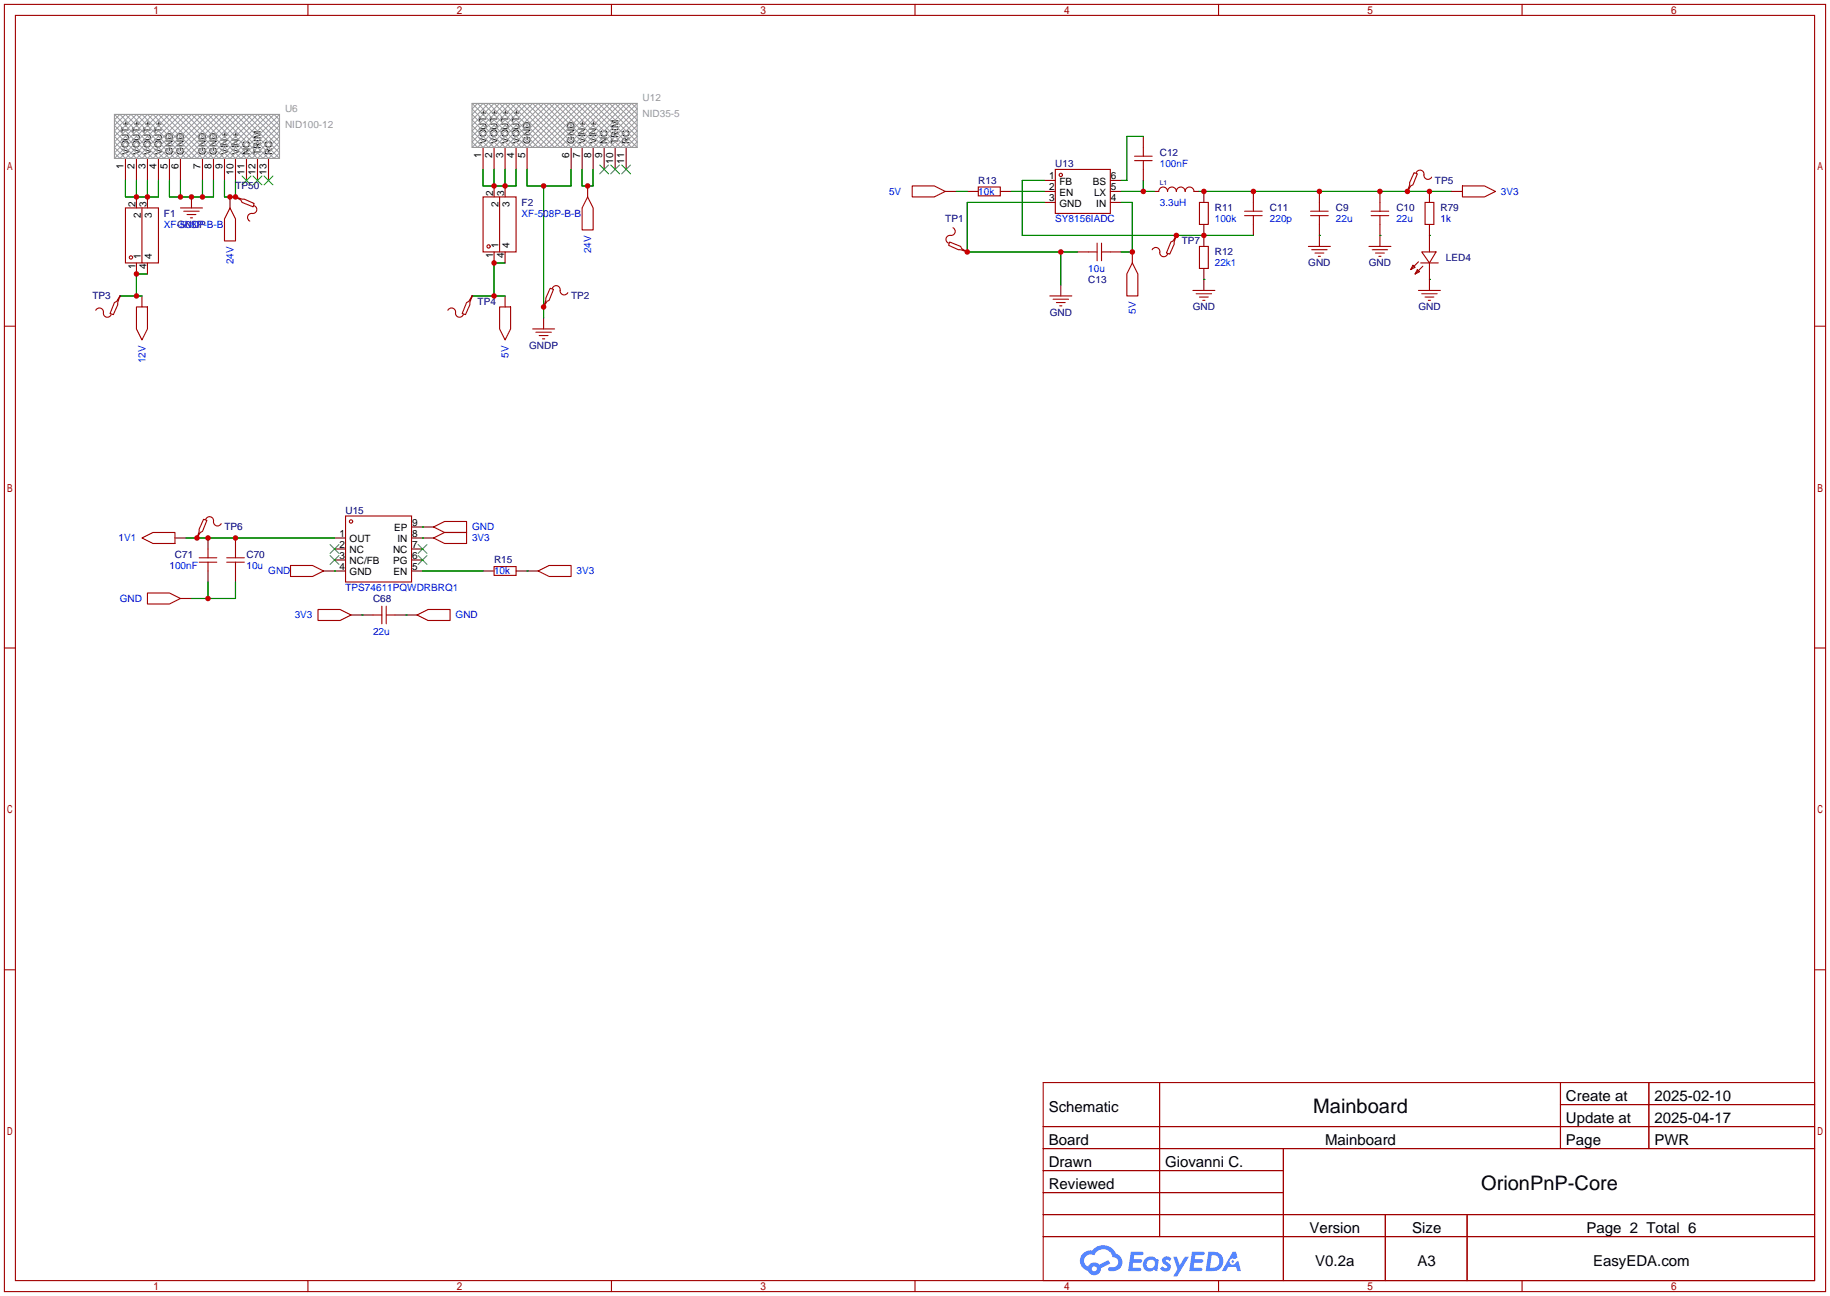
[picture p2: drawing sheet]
<svg xmlns="http://www.w3.org/2000/svg" width="422mm" height="299mm" viewBox="0 0 422 299" stroke-linecap="round" stroke-linejoin="round" font-family="sans-serif">
<g fill="none" stroke="#a10000" stroke-width=".25">
<path d="M1 1h420.4v297.2h-420.4zM3.6 3.6h415.2v292.1h-415.2zM71.1 1v2.6M141.1 1v2.6M211.2 1v2.6M281.3 1v2.6M351.3 1v2.6M1 75.3h2.6M418.8 75.3h2.6M1 149.6h2.6M418.8 149.6h2.6M1 223.9h2.6"/>
<path d="M418.8 223.9h2.6M240.8 249.9h178v45.8h-178zM267.7 249.9v35.6M360.2 249.9v15.3M360.2 255h58.6M380.6 249.9v15.3M240.8 260.1h178M240.8 265.2h178M240.8 270.3h55.4M240.8 275.3h55.4M296.2 265.2v30.5M71.1 295.7v2.5"/>
<path d="M141.1 295.7v2.5M211.2 295.7v2.5M240.8 280.4h178M240.8 285.5h178M281.3 295.7v2.5M319.8 280.4v15.3M338.6 280.4v15.3M351.3 295.7v2.5"/>
</g>
<g fill="#5487ff">
<path d="M268.5 290.3a1.3 1.3 0 0 1 1.9 .3l-.4 .6a.54 .54 0 0 0-1-.2l.2 .2a1.28 1.28 0 0 1 .8 2 1.53 1.53 0 0 1-2.2-.3l.5-.6 .8 .5a.31 .31 0 0 0 .3-.3 .31 .31 0 0 0-.2-.3 1.12 1.12 0 0 1-.7-1.9z"/>
<path d="M270.8 290.2h.8l.7 1.9 1.2-1.9h.9l-2.7 4.5h-.9l1-1.7z"/>
<path d="M261 289h2.3a.46 .46 0 0 1 .5 .1 .46 .46 0 0 1 .1 .5l-.3 .2h-1.8l-.1 .9h1.6a.4 .4 0 0 1 .3 .4 .4 .4 0 0 1-.4 .4h-1.6l-.2 1.2h1.4a.46 .46 0 0 1 .5 .1 .46 .46 0 0 1 .1 .5l-.4 .2h-2.6z"/>
<path d="M275.1 289h2.3a.47 .47 0 0 1 .5 .1 .47 .47 0 0 1 .1 .5l-.3 .2h-1.8l-.1 .9h1.6a.4 .4 0 0 1 .4 .4 .4 .4 0 0 1-.5 .4h-1.6l-.2 1.2h1.4a.46 .46 0 0 1 .5 .1 .46 .46 0 0 1 .1 .5l-.4 .2h-2.6z"/>
<path d="M284.5 289h.8l.3 1.3-.6 .4a.75 .75 0 0 0-1.1 .3 .75 .75 0 0 0 .5 1 .75 .75 0 0 0 .9-.6l.5-.3 .6 2.4h-.8l-.3-1h-1.8l-.5 1h-1z"/>
<path d="M278.9 289l-.6 4.5h1.4a2.27 2.27 0 0 0 2.7-2.3 2.27 2.27 0 0 0-2.7-2.2zM279.7 289.8a1.5 1.5 0 0 1 1.8 1.5 1.5 1.5 0 0 1-1.9 1.4h-.3z"/>
<path d="M264.4 290.6a1.6 1.6 0 0 0-.4 2.3 1.6 1.6 0 0 0 2.3 .2l.8 .4 .3-2.5-.1-.3h-.5a1.58 1.58 0 0 0-2.4-.1zM265 291.1a.99 .99 0 0 1 1.6 .6 .99 .99 0 0 1-1.3 1.1 .98 .98 0 0 1-.3-1.7z"/>
<path d="M250 289.4a2.37 2.37 0 0 0 1.1 4 1.54 1.54 0 0 0 1.8 1 1.54 1.54 0 0 0 1.2-1.6l2.2-1.1-.5-.8-2.1 1.1a1.57 1.57 0 0 0-2.6 .4 1.5 1.5 0 0 1-.7-2.1 1.5 1.5 0 0 1 2.2-.5 2.23 2.23 0 0 1 2.3-1.4 2.23 2.23 0 0 1 1.9 1.8 1.16 1.16 0 0 1 1.3 1.1 1.16 1.16 0 0 1-1.1 1.3h-.7a.47 .47 0 0 0-.5 .3 .47 .47 0 0 0 .4 .6 2.14 2.14 0 0 0 2.7-1.4 2.14 2.14 0 0 0-1.3-2.7 3.2 3.2 0 0 0-5.5-.7l-1.1 .1zM252 292.9a.6 .6 0 0 1 1.2 0 .6 .6 0 0 1-1.2 0z"/>
<circle cx="284.6" cy="291.3" r=".28"/>
</g>
<g fill="none" stroke="#870000" stroke-width=".25">
<path d="M29 36.6v5.1M31.5 36.6v5.1M34 36.6v5.1M36.6 36.6v5.1M39.1 36.6v5.1M41.7 36.6v5.1M46.7 36.6v5.1M49.3 36.6v5.1M51.8 36.6v5.1M54.4 36.6v5.1M56.9 36.6v5.1M59.4 36.6v5.1"/>
<path d="M62 36.6v5.1M111.5 34v5.1M114 34v5.1M116.6 34v5.1M119.1 34v5.1M121.7 34v5.1M131.8 34v5.1M134.4 34v5.1M136.9 34v5.1M139.4 34v5.1M142 34v5.1M144.5 34v5.1"/>
<path d="M263.9 31.5v2.5M263.9 39.1v2.6M31.5 45.5v2.5M34 45.5v2.5M44.2 45.5v2.5M53.1 45.5v2.5M54.4 45.5h.2M114 42.9v2.6M114 58.2v2.5M116.6 42.9v2.6M116.6 58.2v2.5M135.6 42.9v2.6"/>
<path d="M218.2 44.2h2.5M223 58.2h.3M223.3 44.2h2.5M230.9 44.2h2.5M241 41.7h2.6M241 44.2h2.6M241 46.7h2.6M248.7 58.2h2.5M256.3 41.7h2.5M256.3 44.2h2.5M256.3 46.7h2.5M256.3 58.2h2.5"/>
<path d="M261.4 58.2v2.5M266.4 44.2h1.1M271.5 54.4v.2M275.6 44.2h1M277.9 44.2v2.5M277.9 51.8v5.1M289.3 44.2v2.5M289.3 51.8v2.6M304.5 44.2v2.5M304.5 51.8v5.1M318.5 44.2v2.5M318.5 51.8v5.1"/>
<path d="M324.9 43.9v.3M329.9 44.2v2.5M329.9 51.8v6.4M335 44.2h2.6M27.7 68.3v.3M31.5 60.7v2.5M32.8 68.3v2.6M34 60.7v2.5M109 68.3v.3M116.6 68.3v2.6M125.5 70.6v.3M125.5 73.4v2.5"/>
<path d="M244.9 65.8v2.5M277.9 62v5.1M329.9 60.7v6.4M40.4 124.2h2.5M41.7 138.2h2.5M45.5 124v.2M48 124.2v2.5M48 131.8v2.6M54.4 124.2v2.5M54.4 131.8v2.6M74.7 131.8h5.1M77.2 124.2h2.6"/>
<path d="M77.2 126.7h2.6M77.2 129.3h2.6M95 121.7h5.1M95 124.2h5.1M95 126.7h2.5M95 129.3h2.5M95 131.8h2.5M111.5 131.8h2.5M119.1 131.8h5.1M81 142h5.1M91.2 142h5.1"/>
</g>
<g fill="none" stroke="#3c3" stroke-width=".25">
<path d="M138.4 38.1l2.1 2M140.5 38.1l-2.1 2M141 38.1l2 2M143 38.1l-2 2M143.5 38.1l2 2M145.5 38.1l-2 2M55.9 40.6l2 2.1M57.9 40.6l-2 2.1M58.4 40.6l2.1 2.1M60.5 40.6l-2.1 2.1M61 40.6l2 2.1M63 40.6l-2 2.1"/>
<path d="M76.2 128.3l2 2M76.2 125.7l2 2.1M78.2 128.3l-2 2M78.2 125.7l-2 2.1M96.5 125.7l2.1 2.1M96.5 128.3l2.1 2M98.6 125.7l-2.1 2.1M98.6 128.3l-2.1 2"/>
</g>
<path d="M26.4 26.4l10.2 10.2 10.1-10.2 10.2 10.2 7.6-7.6-2.5-2.6-10.2 10.2-10.1-10.2-10.2 10.2-5.1-5.1 5.1-5.1 10.2 10.2 10.1-10.2 10.2 10.2 2.5-2.6-7.6-7.6-10.2 10.2-10.1-10.2-10.2 10.2M27.7 26.4l-1.3 1.3 8.9 8.9 10.2-10.2 10.1 10.2 8.9-8.9-1.3-1.3-10.1 10.2-10.2-10.2-10.1 10.2-6.4-6.4 3.8-3.8 10.2 10.2 10.1-10.2 10.2 10.2 3.8-3.8-6.3-6.4-10.2 10.2-10.2-10.2-10.1 10.2-1.3-1.3 8.9-8.9 10.2 10.2 10.1-10.2 8.9 8.9-1.3 1.3-10.1-10.2-10.2 10.2-10.1-10.2-6.4 6.4 3.8 3.8 10.2-10.2 10.1 10.2 10.2-10.2 3.8 3.8-6.3 6.4-10.2-10.2-10.2 10.2zM64.5 26.4l-10.1 10.2-10.2-10.2-10.2 10.2-7.6-7.6 2.6-2.6 10.1 10.2 10.2-10.2 10.1 10.2 5.1-5.1-5.1-5.1-10.1 10.2-10.2-10.2-10.1 10.2-2.6-2.6 7.6-7.6 10.2 10.2 10.2-10.2 10.1 10.2M109 25.1l8.9 8.9 10.1-10.1 10.2 10.1 8.9-8.9-1.3-1.2-10.2 10.1-10.1-10.1-10.2 10.1-6.3-6.3 3.8-3.8 10.1 10.1 10.2-10.1 10.2 10.1 3.8-3.8-6.4-6.3-10.1 10.1-10.2-10.1-10.2 10.1-1.2-1.2 8.9-8.9 10.1 10.1 10.2-10.1 8.9 8.9-1.3 1.2-10.2-10.1-10.1 10.1-10.2-10.1-6.3 6.3 3.8 3.8 10.1-10.1 10.2 10.1 10.2-10.1 3.8 3.8-6.4 6.3-10.1-10.1-10.2 10.1-10.2-10.1zM109 23.9l10.1 10.1 10.2-10.1 10.1 10.1 7.7-7.6-2.6-2.5-10.1 10.1-10.2-10.1-10.2 10.1-5-5 5-5.1 10.2 10.1 10.2-10.1 10.1 10.1 2.6-2.5-7.7-7.6-10.1 10.1-10.2-10.1-10.1 10.1M147.1 23.9l-10.2 10.1-10.2-10.1-10.1 10.1-7.6-7.6 2.5-2.5 10.2 10.1 10.1-10.1 10.2 10.1 5.1-5-5.1-5.1-10.2 10.1-10.1-10.1-10.2 10.1-2.5-2.5 7.6-7.6 10.1 10.1 10.2-10.1 10.2 10.1" fill="none" stroke="#999" stroke-width=".23"/>
<path d="M26.4 26.4h38.1v10.2h-38.1zM109 23.9h38.1v10.1h-38.1z" fill="none" stroke="#999" stroke-width=".25"/>
<g fill="none" stroke="#a10000" stroke-width=".25">
<path d="M243.6 39.1h12.7v10.2h-12.7zM261.9 36.1h4M261.9 37.1h4M263.9 34v2.1M263.9 37.1v2M326.4 39.9l.8 .2-1.1 2.6-.5 .2-.7 1.3 .5-1.5v-.5zM326.9 39.9a.93 .93 0 0 1 1.1-.6 .93 .93 0 0 1 .7 1.1 .94 .94 0 0 0 .7 1 .94 .94 0 0 0 1.1-.5M29 48h7.6v12.7h-7.6zM32.8 48v12.7M41.7 48h5M42.4 48.8h3.6M43.2 49.5h2"/>
<path d="M43.9 50.3h.5M53.1 48l1.3 2.5v5.1h-2.6v-5.1zM54.4 45.5l1.5 .5h.5l2.3 1-.3 .8-2.5-1.1-.3-.5zM58.7 47.5a.93 .93 0 0 1 .5 1.1 .93 .93 0 0 1-1 .7 .94 .94 0 0 0-1 .7 .94 .94 0 0 0 .5 1.1M111.5 45.5h7.6v12.7h-7.6zM115.3 45.5v12.7M135.6 45.5l1.3 2.5v5.1h-2.5v-5.1zM210.6 42.9h5l2.6 1.3-2.6 1.3h-5zM219.2 55.9l2.5 1 .3 .5 1.3 .8-1.6-.5h-.5l-2.3-1.1zM220 52.6a.98 .98 0 0 1 .4 1.3 .98 .98 0 0 1-1.3 .5 .93 .93 0 0 0-.7 .8 .93 .93 0 0 0 .5 .9M225.8 43.2h5.1v2h-5.1zM251.2 58.2h2"/>
<path d="M253.2 56.1v4.1M254.3 56.1v4.1M254.3 58.2h2M265.9 57.7a.98 .98 0 0 1 1.3-.5 .98 .98 0 0 1 .5 1.3 .93 .93 0 0 0 .8 .8 .93 .93 0 0 0 1-.6M267.5 44.2a1.02 1.02 0 0 1 1-1 1.02 1.02 0 0 1 1 1 1.02 1.02 0 0 1 1-1 1.02 1.02 0 0 1 1 1 1.02 1.02 0 0 1 1-1 1.02 1.02 0 0 1 1.1 1 1.02 1.02 0 0 1 1-1 1.02 1.02 0 0 1 1 1M271.5 54.4l-.5 1.5v.5l-1 2.3-.8-.3 1.1-2.5 .5-.3zM276.9 46.7h2v5.1h-2zM276.9 56.9h2v5.1h-2zM287.3 48.8h4M287.3 49.8h4M289.3 46.7v2.1M289.3 49.8v2"/>
<path d="M302 56.9h5.1M302.5 48.8h4.1M302.5 49.8h4.1M302.8 57.7h3.5M303.5 58.4h2.1M304.3 59.2h.5M304.5 46.7v2.1M304.5 49.8v2M316 56.9h5.1M316.5 48.8h4M316.5 49.8h4M316.7 57.7h3.6"/>
<path d="M317.5 58.4h2M318.3 59.2h.5M318.5 46.7v2.1M318.5 49.8v2M328.2 58.2h3.3l-1.6 2.5zM328.9 46.7h2.1v5.1h-2.1zM337.6 42.9h5l2.6 1.3-2.6 1.3h-5zM22.1 71.6a.98 .98 0 0 1 1.3-.4 .98 .98 0 0 1 .5 1.3 .93 .93 0 0 0 .8 .7 .93 .93 0 0 0 1-.6M27.7 68.3l-.5 1.6v.5l-1 2.2-.8-.2 1-2.5 .5-.3zM31.5 70.9h2.5v5l-1.2 2.6-1.3-2.6zM103.4 71.6a.98 .98 0 0 1 1.3-.4 .98 .98 0 0 1 .5 1.3 .93 .93 0 0 0 .8 .7 .93 .93 0 0 0 .9-.6M109 68.3l-.5 1.6v.5l-1.1 2.2-.7-.2 1-2.5 .5-.3z"/>
<path d="M115.3 70.9h2.6v5l-1.3 2.6-1.3-2.6zM122.9 75.9h5.1M123.7 76.7h3.6M124.5 77.5h2M125.2 78.2h.5M127 66.5l.8 .3-1.1 2.5-.5 .3-.7 1.3 .5-1.6v-.5zM127.5 66.5a.93 .93 0 0 1 1.1-.5 .93 .93 0 0 1 .7 1.1 .94 .94 0 0 0 .7 1 .94 .94 0 0 0 1.1-.5M242.3 68.3h5.1M243.1 69.1h3.5M243.8 69.9h2.1M244.6 70.6h.5M261.4 60.7l1.2 2.5v5.1h-2.5v-5.1z"/>
<path d="M275.3 67.1h5.1M276.1 67.8h3.6M276.9 68.6h2M277.6 69.3h.5M326.1 61.2l.5 .5-1 .5zM327.2 62.2l.5 .5-1.1 .5zM327.4 67.1h5.1M327.4 60.5l-1.8 1.7M327.9 60.7h4.1M328.2 67.8h3.5M328.4 61.5l-1.8 1.7M328.9 68.6h2.1"/>
<path d="M329.7 69.3h.5M47 119.9l.8 .2-1.1 2.6-.5 .2-.7 1.3 .5-1.5v-.5zM47.5 119.9a.93 .93 0 0 1 1.1-.6 .93 .93 0 0 1 .7 1.1 .94 .94 0 0 0 .7 1 .94 .94 0 0 0 1.1-.5M79.8 119.1h15.2v15.3h-15.2zM32.8 124.2l2.5-1.3h5.1v2.6h-5.1zM34 136.9h5.1l2.6 1.3-2.6 1.2h-5.1zM46 128.8h4M46 129.8h4M48 126.7v2.1M48 129.8v2M52.3 128.8h4.1M52.3 129.8h4.1"/>
<path d="M54.4 126.7v2.1M54.4 129.8v2M67.1 130.6h5l2.6 1.2-2.6 1.3h-5zM88.1 140v4M89.2 140v4M100.1 121.7l2.5-1.3h5.1v2.5h-5.1zM100.1 124.2l2.5-1.3h5.1v2.6h-5.1zM114 130.8h5.1v2h-5.1zM124.2 131.8l2.5-1.2h5.1v2.5h-5.1zM73.4 140.7h5.1l2.5 1.3-2.5 1.3h-5.1zM86.1 142h2M89.2 142h2"/>
<path d="M96.3 142l2.5-1.3h5.1v2.6h-5.1z"/>
<circle cx="30.2" cy="59.4" r=".38"/>
<circle cx="112.8" cy="56.9" r=".38"/>
<circle cx="244.9" cy="40.4" r=".38"/>
<circle cx="81" cy="120.4" r=".38"/>
</g>
<g fill="none" stroke="#008700" stroke-width=".25">
<path d="M111.5 39.1v3.8h7.6v-3.8M114 39.1v3.8M116.6 39.1v3.8M121.7 39.1v3.8h10.1v-3.8M134.4 39.1v3.8h2.5v-3.8M263.9 31.5h-3.8v10.2h-1.3M29 41.7v3.8h7.6v-3.8M31.5 41.7v3.8M34 41.7v3.8M39.1 41.7v3.8h10.2v-3.8M41.7 41.7v3.8M46.7 41.7v3.8"/>
<path d="M51.8 41.7v3.8h2.6v-3.8M125.5 42.9v30.5M220.7 44.2h2.6M233.4 44.2h7.6M241 41.7h-5v12.7h53.3M241 46.7h-17.7v11.5h25.4M244.9 58.2v7.6M258.8 44.2h7.6M258.8 46.7h2.6v11.5h-2.6M263.9 41.7v2.5M276.6 44.2h58.4M304.5 54.4h.1"/>
<path d="M318.5 54.4h.1M329.9 54.4h.1M27.7 68.3h5.1M34 63.2h-2.5v5.1M109 68.3h7.6M116.6 60.7h-2.6v7.6M277.9 64.5h.1M329.9 64.5h.1M42.9 124.2h34.3M48 134.4v3.8M54.4 134.4v3.8h-10.2M77.2 131.8h.1"/>
<path d="M97.5 121.7h.1M97.5 124.2h.1M97.5 131.8h14M121.7 131.8h.1M83.6 142h.1M93.7 142h.1"/>
</g>
<g fill="#c00">
<circle cx="53.1" cy="45.5" r=".63"/>
<circle cx="54.4" cy="45.5" r=".63"/>
<circle cx="46.7" cy="45.5" r=".63"/>
<circle cx="44.2" cy="45.5" r=".63"/>
<circle cx="41.7" cy="45.5" r=".63"/>
<circle cx="31.5" cy="45.5" r=".63"/>
<circle cx="34" cy="45.5" r=".63"/>
<circle cx="135.6" cy="42.9" r=".63"/>
<circle cx="125.5" cy="42.9" r=".63"/>
<circle cx="125.5" cy="70.9" r=".63"/>
<circle cx="114" cy="42.9" r=".63"/>
<circle cx="116.6" cy="42.9" r=".63"/>
<circle cx="54.4" cy="124.2" r=".63"/>
<circle cx="48" cy="124.2" r=".63"/>
<circle cx="45.5" cy="124.2" r=".63"/>
<circle cx="31.5" cy="68.3" r=".63"/>
<circle cx="31.5" cy="63.2" r=".63"/>
<circle cx="114" cy="68.3" r=".63"/>
<circle cx="114" cy="60.7" r=".63"/>
<circle cx="48" cy="138.2" r=".63"/>
<circle cx="304.5" cy="44.2" r=".63"/>
<circle cx="318.5" cy="44.2" r=".63"/>
<circle cx="324.9" cy="44.2" r=".63"/>
<circle cx="329.9" cy="44.2" r=".63"/>
<circle cx="289.3" cy="44.2" r=".63"/>
<circle cx="277.9" cy="44.2" r=".63"/>
<circle cx="277.9" cy="54.4" r=".63"/>
<circle cx="271.5" cy="54.4" r=".63"/>
<circle cx="263.9" cy="44.2" r=".63"/>
<circle cx="261.4" cy="58.2" r=".63"/>
<circle cx="244.9" cy="58.2" r=".63"/>
<circle cx="223.3" cy="58.2" r=".63"/>
</g>
<g font-size="4.6">
<text x="303.1" y="257">Mainboard</text>
<text x="341.9" y="274.8">OrionPnP-Core</text>
</g>
<g font-size="3.5">
<text x="242.1" y="256.7">Schematic</text>
<text x="361.5" y="254.2">Create at</text>
<text x="381.9" y="254.2">2025-02-10</text>
<text x="361.5" y="259.2">Update at</text>
<text x="381.9" y="259.2">2025-04-17</text>
<text x="242.1" y="264.3">Board</text>
<text x="242.1" y="269.4">Drawn</text>
<text x="268.9" y="269.4">Giovanni C.</text>
<text x="305.9" y="264.3">Mainboard</text>
<text x="361.5" y="264.3">Page</text>
<text x="381.9" y="264.3">PWR</text>
<text x="242.1" y="274.5">Reviewed</text>
<text x="302.3" y="284.6">Version</text>
<text x="326" y="284.6">Size</text>
<text x="366.2" y="284.6">Page 2 Total 6</text>
<text x="303.6" y="292.3">V0.2a</text>
<text x="327.2" y="292.3">A3</text>
<text x="367.7" y="292.3">EasyEDA.com</text>
</g>
<g font-size="2.3" fill="#999">
<text x="148.3" y="23.4">U12</text>
<text x="65.8" y="29.5">NID100-12</text>
<text x="65.8" y="26">U6</text>
<text x="148.3" y="27">NID35-5</text>
</g>
<g font-size="2.3">
<text x="29.8" y="35.8" transform="rotate(-90 29.8 35.8)">VOUT+</text>
<text x="32.3" y="35.8" transform="rotate(-90 32.3 35.8)">VOUT+</text>
<text x="34.8" y="35.8" transform="rotate(-90 34.8 35.8)">VOUT+</text>
<text x="37.4" y="35.8" transform="rotate(-90 37.4 35.8)">VOUT+</text>
<text x="39.9" y="35.8" transform="rotate(-90 39.9 35.8)">GND</text>
<text x="42.5" y="35.8" transform="rotate(-90 42.5 35.8)">GND</text>
<text x="47.5" y="35.8" transform="rotate(-90 47.5 35.8)">GND</text>
<text x="50.1" y="35.8" transform="rotate(-90 50.1 35.8)">GND</text>
<text x="52.6" y="35.8" transform="rotate(-90 52.6 35.8)">VIN+</text>
<text x="55.2" y="35.8" transform="rotate(-90 55.2 35.8)">VIN+</text>
<text x="57.7" y="35.8" transform="rotate(-90 57.7 35.8)">NC</text>
<text x="60.2" y="35.8" transform="rotate(-90 60.2 35.8)">TRIM</text>
<text x="62.8" y="35.8" transform="rotate(-90 62.8 35.8)">RC</text>
<text x="112.3" y="33.3" transform="rotate(-90 112.3 33.3)">VOUT+</text>
<text x="114.9" y="33.3" transform="rotate(-90 114.9 33.3)">VOUT+</text>
<text x="117.4" y="33.3" transform="rotate(-90 117.4 33.3)">VOUT+</text>
<text x="119.9" y="33.3" transform="rotate(-90 119.9 33.3)">VOUT+</text>
<text x="122.5" y="33.3" transform="rotate(-90 122.5 33.3)">GND</text>
<text x="132.6" y="33.3" transform="rotate(-90 132.6 33.3)">GND</text>
<text x="135.2" y="33.3" transform="rotate(-90 135.2 33.3)">VIN+</text>
<text x="137.7" y="33.3" transform="rotate(-90 137.7 33.3)">VIN+</text>
<text x="140.3" y="33.3" transform="rotate(-90 140.3 33.3)">NC</text>
<text x="142.8" y="33.3" transform="rotate(-90 142.8 33.3)">TRIM</text>
<text x="145.3" y="33.3" transform="rotate(-90 145.3 33.3)">RC</text>
<text x="28.5" y="39.1" transform="rotate(-90 28.5 39.1)">1</text>
<text x="31" y="39.1" transform="rotate(-90 31 39.1)">2</text>
<text x="33.6" y="39.1" transform="rotate(-90 33.6 39.1)">3</text>
<text x="36.1" y="39.1" transform="rotate(-90 36.1 39.1)">4</text>
<text x="38.7" y="39.1" transform="rotate(-90 38.7 39.1)">5</text>
<text x="41.2" y="39.1" transform="rotate(-90 41.2 39.1)">6</text>
<text x="46.3" y="39.1" transform="rotate(-90 46.3 39.1)">7</text>
<text x="48.8" y="39.1" transform="rotate(-90 48.8 39.1)">8</text>
<text x="51.4" y="39.1" transform="rotate(-90 51.4 39.1)">9</text>
<text x="53.9" y="40.4" transform="rotate(-90 53.9 40.4)">10</text>
<text x="56.4" y="40.4" transform="rotate(-90 56.4 40.4)">11</text>
<text x="59" y="40.4" transform="rotate(-90 59 40.4)">12</text>
<text x="61.5" y="40.4" transform="rotate(-90 61.5 40.4)">13</text>
<text x="111" y="36.6" transform="rotate(-90 111 36.6)">1</text>
<text x="113.6" y="36.6" transform="rotate(-90 113.6 36.6)">2</text>
<text x="116.1" y="36.6" transform="rotate(-90 116.1 36.6)">3</text>
<text x="118.7" y="36.6" transform="rotate(-90 118.7 36.6)">4</text>
<text x="121.2" y="36.6" transform="rotate(-90 121.2 36.6)">5</text>
<text x="131.4" y="36.6" transform="rotate(-90 131.4 36.6)">6</text>
<text x="133.9" y="36.6" transform="rotate(-90 133.9 36.6)">7</text>
<text x="136.4" y="36.6" transform="rotate(-90 136.4 36.6)">8</text>
<text x="139" y="36.6" transform="rotate(-90 139 36.6)">9</text>
<text x="141.5" y="37.9" transform="rotate(-90 141.5 37.9)">10</text>
<text x="144.1" y="37.9" transform="rotate(-90 144.1 37.9)">11</text>
<text x="242.2" y="41.4">1</text>
<text x="256.4" y="41.4">6</text>
<text x="31.3" y="47.9" transform="rotate(-90 31.3 47.9)">2</text>
<text x="33.8" y="47.9" transform="rotate(-90 33.8 47.9)">3</text>
<text x="113.8" y="45.3" transform="rotate(-90 113.8 45.3)">2</text>
<text x="115.1" y="47.7" transform="rotate(-90 115.1 47.7)">2</text>
<text x="116.4" y="45.3" transform="rotate(-90 116.4 45.3)">3</text>
<text x="117.6" y="47.7" transform="rotate(-90 117.6 47.7)">3</text>
<text x="242.2" y="44">2</text>
<text x="242.2" y="46.5">3</text>
<text x="244.5" y="42.7">FB</text>
<text x="244.5" y="45.2">EN</text>
<text x="244.5" y="47.8">GND</text>
<text x="252.3" y="42.7">BS</text>
<text x="252.5" y="45.2">LX</text>
<text x="253" y="47.8">IN</text>
<text x="256.4" y="46.5">4</text>
<text x="256.4" y="44">5</text>
<text x="32.5" y="50.2" transform="rotate(-90 32.5 50.2)">2</text>
<text x="35.1" y="50.2" transform="rotate(-90 35.1 50.2)">3</text>
<text x="32.5" y="59.8" transform="rotate(-90 32.5 59.8)">1</text>
<text x="35.1" y="59.8" transform="rotate(-90 35.1 59.8)">4</text>
<text x="113.8" y="59.6" transform="rotate(-90 113.8 59.6)">1</text>
<text x="115.1" y="57.2" transform="rotate(-90 115.1 57.2)">1</text>
<text x="116.4" y="59.6" transform="rotate(-90 116.4 59.6)">4</text>
<text x="117.6" y="57.2" transform="rotate(-90 117.6 57.2)">4</text>
<text x="31.3" y="62.1" transform="rotate(-90 31.3 62.1)">1</text>
<text x="33.8" y="62.1" transform="rotate(-90 33.8 62.1)">4</text>
<text x="78.3" y="124">1</text>
<text x="80.7" y="125.2">OUT</text>
<text x="91" y="122.7">EP</text>
<text x="91.7" y="125.2">IN</text>
<text x="95.1" y="121.4">9</text>
<text x="95.1" y="124">8</text>
<text x="78.3" y="131.6">4</text>
<text x="78.3" y="129.1">3</text>
<text x="78.3" y="126.5">2</text>
<text x="80.7" y="130.3">NC/FB</text>
<text x="80.7" y="127.8">NC</text>
<text x="90.7" y="127.8">NC</text>
<text x="90.7" y="130.3">PG</text>
<text x="95.1" y="126.5">7</text>
<text x="95.1" y="129.1">6</text>
<text x="95.1" y="131.6">5</text>
<text x="80.7" y="132.9">GND</text>
<text x="90.8" y="132.9">EN</text>
</g>
<g font-size="2.3" fill="#000080">
<text x="243.6" y="38.7">U13</text>
<text x="267.7" y="36.1">C12</text>
<text x="54.4" y="43.7">TP50</text>
<text x="120.4" y="47.5">F2</text>
<text x="225.8" y="42.5">R13</text>
<text x="331.2" y="42.5">TP5</text>
<text x="37.8" y="50.1">F1</text>
<text x="40.9" y="52.6">GNDP</text>
<text x="218.2" y="51.4">TP1</text>
<text x="280.4" y="48.8">R11</text>
<text x="293.1" y="48.8">C11</text>
<text x="308.4" y="48.8">C9</text>
<text x="322.3" y="48.8">C10</text>
<text x="332.5" y="48.8">R79</text>
<text x="272.8" y="56.4">TP7</text>
<text x="280.4" y="59">R12</text>
<text x="251.2" y="65.3">C13</text>
<text x="302" y="61.5">GND</text>
<text x="316" y="61.5">GND</text>
<text x="333.8" y="60.2">LED4</text>
<text x="21.3" y="69.1">TP3</text>
<text x="110.2" y="70.4">TP4</text>
<text x="131.8" y="69.1">TP2</text>
<text x="275.3" y="71.7">GND</text>
<text x="327.4" y="71.7">GND</text>
<text x="242.3" y="72.9">GND</text>
<text x="122.1" y="80.6">GNDP</text>
<text x="79.8" y="118.7">U15</text>
<text x="51.8" y="122.5">TP6</text>
<text x="40.4" y="128.8">C71</text>
<text x="56.9" y="128.8">C70</text>
<text x="114" y="130.1">R15</text>
<text x="86.1" y="139">C68</text>
</g>
<g font-size="2.3" fill="#00f">
<text x="267.7" y="38.7">100nF</text>
<text x="205.2" y="45">5V</text>
<text x="225.8" y="45">10k</text>
<text x="267.7" y="47.5">3.3uH</text>
<text x="346.5" y="45">3V3</text>
<text x="37.8" y="52.6">XF-508P-B-B</text>
<text x="120.4" y="50.1">XF-508P-B-B</text>
<text x="243.6" y="51.4">SY8156IADC</text>
<text x="280.4" y="51.4">100k</text>
<text x="293.1" y="51.4">220p</text>
<text x="308.4" y="51.4">22u</text>
<text x="322.3" y="51.4">22u</text>
<text x="332.5" y="51.4">1k</text>
<text x="136.4" y="58.5" transform="rotate(-90 136.4 58.5)">24V</text>
<text x="53.9" y="61" transform="rotate(-90 53.9 61)">24V</text>
<text x="251.2" y="62.8">10u</text>
<text x="280.4" y="61.5">22k1</text>
<text x="262.2" y="72.4" transform="rotate(-90 262.2 72.4)">5V</text>
<text x="33.6" y="83.9" transform="rotate(-90 33.6 83.9)">12V</text>
<text x="117.4" y="82.6" transform="rotate(-90 117.4 82.6)">5V</text>
<text x="27.4" y="125">1V1</text>
<text x="109" y="122.5">GND</text>
<text x="109" y="125">3V3</text>
<text x="39.1" y="131.4">100nF</text>
<text x="56.9" y="131.4">10u</text>
<text x="61.9" y="132.6">GND</text>
<text x="79.8" y="136.4">TPS74611PQWDRBRQ1</text>
<text x="114" y="132.6">10k</text>
<text x="133.1" y="132.6">3V3</text>
<text x="27.6" y="139">GND</text>
<text x="68" y="142.8">3V3</text>
<text x="105.2" y="142.8">GND</text>
<text x="86.1" y="146.6">22u</text>
</g>
<text font-size="1.6" fill="#000080" x="267.7" y="42.6">L1</text>
</svg>
